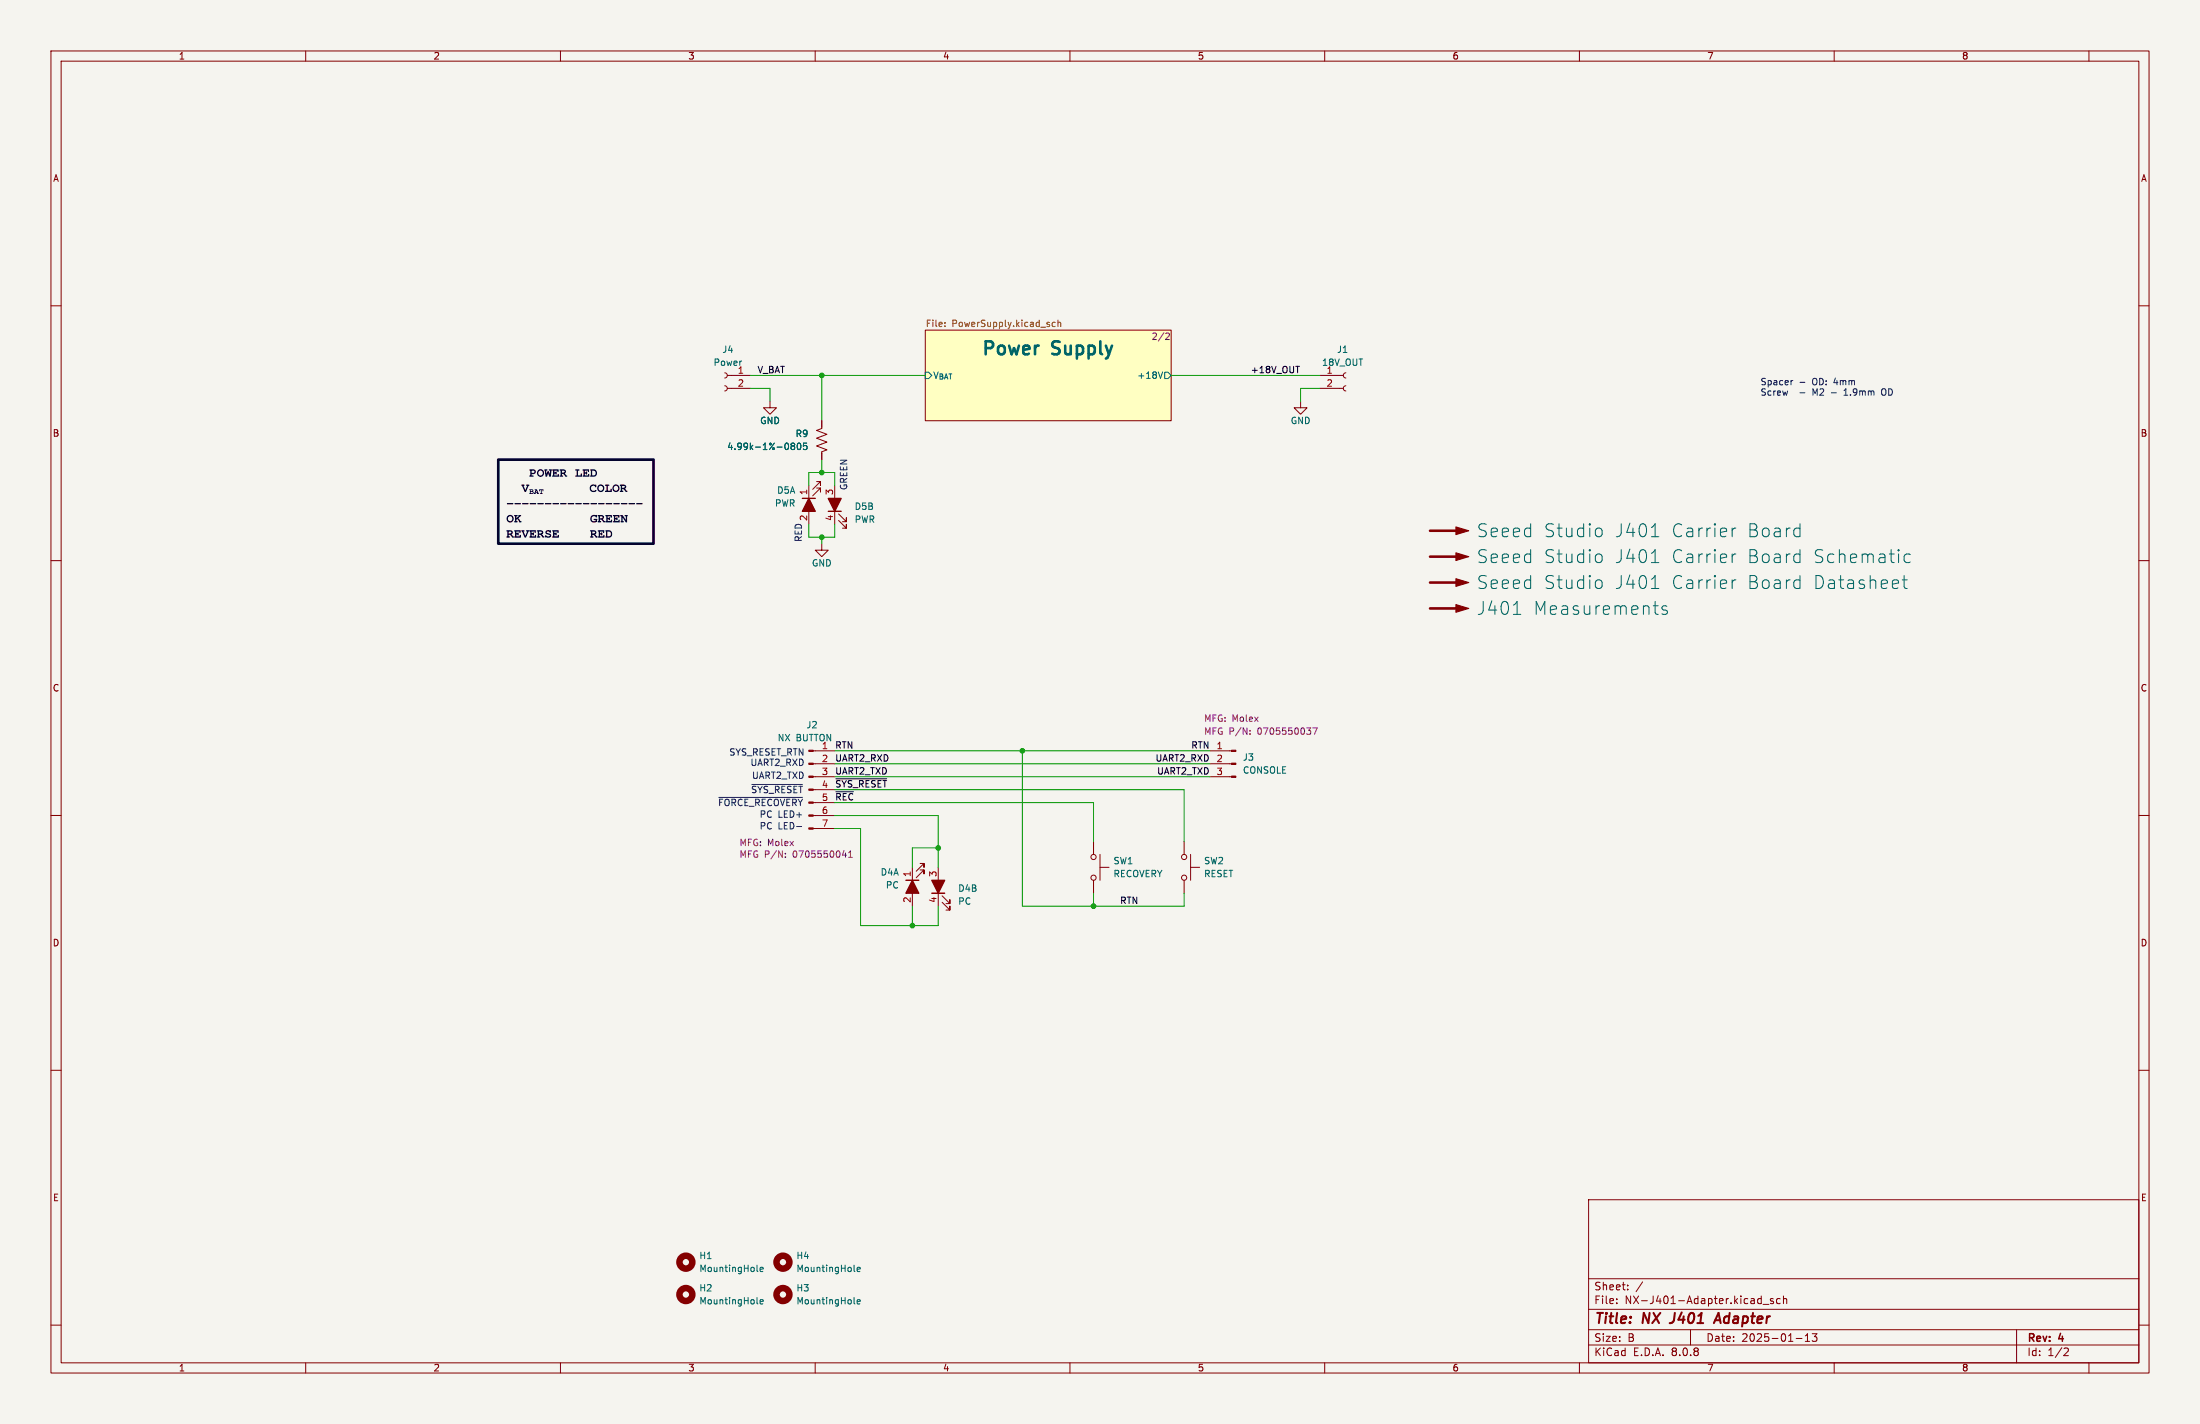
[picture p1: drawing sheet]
<svg xmlns="http://www.w3.org/2000/svg" width="432mm" height="279mm" viewBox="0 0 432 279" stroke-linecap="round" stroke-linejoin="round" font-family="sans-serif">
<path d="M0 0h431.8v279.4h-431.8z" fill="#f5f4ef" stroke="#f5f4ef" stroke-width=".2"/>
<g fill="none" stroke="#840000" stroke-width=".2">
<path d="M10 10h411.8v259.4h-411.8zM12 12h407.8v255.4h-407.8zM60 10v2M110 10v2M160 10v2M210 10v2M260 10v2M310 10v2M360 10v2M410 10v2M10 60h2M142.2 75.7l.4 .1 .1 .4-.1 .4-.4 .1"/>
<path d="M142.2 73.2l.4 .1 .1 .4-.1 .3-.4 .2M142.7 76.2h4.6M142.7 73.7h4.6M151.1 78.7v1.3h-1.2l1.2 1.3 1.3-1.3h-1.3M181.6 64.8h48.3v17.8h-48.3zM255.3 78.7v1.3h-1.3l1.3 1.3 1.2-1.3h-1.2M259.1 76.2h4.6M259.1 73.7h4.6M264.2 75.7l-.4 .1-.1 .4 .1 .4 .4 .1M264.2 73.2l-.4 .1-.1 .4 .1 .3 .4 .2M419.8 60h2M158.7 95.3v2.5"/>
<path d="M160.3 94.5h.7v.8v-.8l-1.5 1.5M160.3 95.8h.7v.7v-.7l-1.5 1.5M161.3 82.6v1.5l-1 .4 2 .7-2 .8 2 .7-2 .8 2 .8-1 .3v1.6M163.8 95.3v2.5M10 110h2M158.7 100.3v2.6M161.3 106.7v1.3h-1.3l1.3 1.2 1.3-1.2h-1.3M163.8 100.3v2.6M164.6 102.1l1.5 1.5v-.7v.7h-.7M164.6 100.8l1.5 1.6v-.8v.8h-.7M419.8 110h2M10 160h2"/>
<path d="M159.6 152.4h4.2M159.6 149.9h4.2M159.6 147.3h4.2M160 154.9h3.8M160 157.5h3.8M237.5 152.4h4.2M237.5 149.9h4.2M237.5 147.3h4.2M419.8 160h2M159.6 160h4.2M159.6 162.6h4.2M179.1 170.2v2.5"/>
<path d="M179.1 175.3v2.5M180.6 169.4h.8v.8v-.8l-1.6 1.5M180.6 170.7h.8v.8v-.8l-1.6 1.5M184.1 170.2v2.5M184.1 175.3v2.5M184.9 177l1.5 1.6v-.8v.8h-.7M184.9 175.8l1.5 1.5v-.8v.8h-.7M214.6 165.1v2.5M214.6 172.7v2.6M215.9 170.2h1.8M215.9 167.6v5.1M232.4 165.1v2.5"/>
<path d="M232.4 172.7v2.6M233.7 170.2h1.8M233.7 167.6v5.1M10 210h2M419.8 210h2M311.8 235.4h108v32h-108zM10 260h2M311.8 256.9h108M311.8 250.9h108M317.3 255.6v.2M317.3 254.9v.1M319.5 252.9v.2"/>
<path d="M319.5 252.2v.1M322.4 251.5l-1.3 1.9M345.3 254.8l.4 .1M345.7 254.3v1.5M345.7 255.7l-.4 .1M346 255.9h1.2M348 254.9l-.3-.1-.2 .2v.2l.5 .2v.3h-.5M349.4 254.9l-.4-.1-.3 .3 .1 .6h.6M350 254.9l.3-.1 .3 .1 .1 .9M350 254.3v1.5M419.8 260h2M60 267.4v2"/>
<path d="M110 267.4v2M160 267.4v2M210 267.4v2M260 267.4v2M310 267.4v2M311.8 263.9h108M311.8 260.9h108M331.8 260.9v3M352.5 262.6h1.2M354.3 263.2h.9M354.3 262.1l.5-.4v1.5M355.7 261.7h.9l-.5 .6 .4 .1v.6l-.2 .2-.6-.2"/>
<path d="M360 267.4v2M395.8 260.9v6.5M405.3 264.5l.5 .1 .2 .3-1 1.1h1M410 267.4v2"/>
<circle cx="214.6" cy="168.1" r=".51"/>
<circle cx="214.6" cy="172.2" r=".51"/>
<circle cx="232.4" cy="172.2" r=".51"/>
<circle cx="232.4" cy="168.1" r=".51"/>
</g>
<path d="M328.2 259.5l-.5 .1M336.4 259.6l.9-2 .4 2M336.6 259h1" fill="none" stroke="#840000" stroke-width=".4"/>
<path d="M181.6 64.8h48.3v17.8h-48.3z" fill="#ffffc2" stroke="#ffffc2" stroke-width=".2"/>
<g fill="none" stroke="#006464" stroke-width=".2">
<path d="M181.6 73h.6l.7 .7-.7 .6h-.6zM228.2 73l-.4 1.2M228.6 73h.6l.7 .7-.7 .6h-.6zM155.5 87.5l-.2-.3 .2-.3h.2l.3 .3-.3 .3M155.5 87.5l-.2 .2v.4l.2 .1 .4-.1 .1-.1v-.3l-.3-.2M155.5 87.5h.2M156.6 87.1l.2-.2a.68 .68 0 0 1 .4 .7 .68 .68 0 0 1-.4 .6l-.3-.5zM158.3 86.9h-.6v.6l.2-.1 .4 .1 .1 .2-.1 .4-.1 .1-.5-.1M314 103.6l.5 .5v.7l-.5 .5M314 108.7l.5 .5v.7l-.5 .5M314 113.8l.5 .5v.7l-.5 .5M324.1 105.3h1.5"/>
<path d="M324.1 115.5h1.5M324.1 110.4h1.5M324.5 118.9h1M327.2 119l-.6-.1-.4 .3 .1 .4 .9 .2 .1 .3-.1 .3-.3 .1-.7-.1M340 103.6v1.7M340 108.7v1.7M340 113.8v1.7M340.7 103.6a.65 .65 0 0 0-.7 .5M340.7 113.8a.65 .65 0 0 0-.7 .5M340.7 108.7a.65 .65 0 0 0-.7 .5M353 103.6l.3 .1M353 113.8l.3 .1"/>
<path d="M353 108.7l.3 .1M353.3 102.8v2.5M353.3 107.8v2.6M353.3 112.9v2.6M353.3 105.2l-.3 .1M353.3 115.3l-.3 .2M353.3 110.3l-.3 .1M373.4 113.8h.9M373.7 112.9v2.2l.1 .2 .5 .2M374.9 108.8l-.7-.1-.5 .5v.7l.3 .4 .2 .1 .7-.1M297 120.5h1.5M325.2 120.5h.3"/>
<path d="M148.6 249.3l.2 .2M148.6 255.7l.2 .1M149.2 255.4l.6-.1-.1-.2-.3-.1-.2 .2v.6h.5M149.2 249.1l.6-.1-.1-.3h-.3l-.2 .1v.6h.5M167.6 255.7l.2 .1M167.6 249.3l.2 .2M168.2 255.4l.6-.1v-.2l-.4-.1-.2 .2 .1 .6h.5M168.2 249.1l.6-.1v-.3h-.4l-.2 .1 .1 .6h.5"/>
</g>
<path d="M185.5 64v.1M185.5 63.3v.1M207.1 63.3l-.4-.1-.2 .3 .1 .5h.5M207.7 63.4l.4-.1 .1 .8M207.7 62.8v1.3" fill="none" stroke="#725600" stroke-width=".2"/>
<path d="M228.9 65.4l.4-.1 .2 .4-.8 .9h.8M245.3 144v.1M245.3 143.3v.1M257.7 142.8h.8l-.5 1.3M154.2 168.1v.1M154.2 167.4v.2M165.3 167.8h.8M165.9 167.4v.8M166.6 168.2h.7M166.6 167.3l.3-.4v1.3" fill="none" stroke="#840084" stroke-width=".2"/>
<g fill="#840000" stroke="#840000" stroke-width=".2">
<path d="M158.7 162.4h.9v.3h-.9z"/>
<path d="M158.7 159.9h.9v.2h-.9z"/>
<path d="M158.7 152.3h.9v.2h-.9z"/>
<path d="M158.7 149.7h.9v.3h-.9z"/>
<path d="M158.7 147.2h.9v.2h-.9z"/>
<path d="M241.7 152.3h.9v.2h-.9z"/>
<path d="M241.7 149.7h.9v.3h-.9z"/>
<path d="M241.7 147.2h.9v.2h-.9z"/>
<path d="M285.7 103.4l2.6 .7-2.6 .8z"/>
<path d="M285.7 113.5l2.6 .8-2.6 .8z"/>
<path d="M285.7 118.6l2.6 .8-2.6 .7z"/>
<path d="M285.7 108.5l2.6 .7-2.6 .8z"/>
</g>
<path d="M157.5 97.8h2.5M162.6 100.3h2.5M177.8 172.7h2.5M182.9 175.3h2.5" fill="none" stroke="#f00" stroke-width=".2"/>
<path d="M157.5 97.8h2.5M162.6 100.3h2.5M177.8 172.7h2.5M182.9 175.3h2.5" fill="none" stroke="#840000" stroke-width=".25"/>
<g fill="#840000" stroke="#840000" stroke-width=".25">
<path d="M158.7 97.8l1.3 2.5h-2.5z"/>
<path d="M182.9 172.7h2.5l-1.3 2.6z"/>
<path d="M179.1 172.7l1.2 2.6h-2.5z"/>
<path d="M162.6 97.8h2.5l-1.3 2.5z"/>
</g>
<g fill="none" stroke="#840000" stroke-width="1.3">
<circle cx="134.6" cy="254" r="1.27"/>
<circle cx="134.6" cy="247.6" r="1.27"/>
<circle cx="153.7" cy="254" r="1.27"/>
<circle cx="153.7" cy="247.6" r="1.27"/>
</g>
<path d="M280.7 104.1h6.3M280.7 114.3h6.3M280.7 119.4h6.3M280.7 109.2h6.3" fill="none" stroke="#840000" stroke-width=".51"/>
<path d="M254.3 71.9h.7M164.1 155.3h3.4M164.1 152.8h9.9" fill="none" stroke="#0f0f0f" stroke-width=".2"/>
<path d="M351.9 74.7h-.3M353.3 75h.9M361.9 77.6h.8M362.2 76.5l-.3 .1M369.9 76.3a.43 .43 0 0 0-.6 .4v.4a.43 .43 0 0 0 .6 .5M141.1 156.5h16.4M147.5 153.9h10M156.4 162.2h.9" fill="none" stroke="#0000c2" stroke-width=".2"/>
<path d="M97.8 90.2h30.5v16.5h-30.5z" fill="none" stroke="#000" stroke-width=".51"/>
<g fill="#000">
<path d="M99.5 98.8l1.1-.1 .2 .1-.2 .2h-1zM101 98.8l1.1-.1 .2 .1-.2 .2h-1zM102.3 95.1h.6l.1 .2h-.2l.3 .9 .4-.9-.2-.2h.6l-.7 1.4h-.2zM102.5 98.8l1.1-.1 .2 .1-.2 .2h-1zM103.9 96h.5a.24 .24 0 0 1 .3 .1 .24 .24 0 0 1-.1 .3 .26 .26 0 0 1 .2 .3 .26 .26 0 0 1-.4 .2l-.5-.1 .7-.1-.4-.2v.3h-.2v-.4l.5-.1-.3-.1v.2h-.2zM104 98.8l1.1-.1 .1 .1-.1 .2h-1zM104.9 96h.5l.4 .9h-.4l.1-.2h-.4l.1 .2h-.4l.2-.4h.4l-.1-.3-.1 .3h-.2l.1-.3zM105.8 96h.9l-.1 .4-.1-.2h-.2v.6l.2 .1h-.5v-.1h.2v-.6h-.2l-.1 .2zM105.5 98.8l1.1-.1 .1 .1-.1 .2h-1zM106.9 98.8l1.2-.1 .1 .1-.1 .2h-1zM108.4 98.8l1.2-.1 .1 .1-.1 .2h-1zM109.9 98.8l1.1-.1 .2 .1-.2 .2h-.9z"/>
<path d="M111.4 98.8l1.1-.1 .2 .1-.2 .2h-.9zM112.9 98.8l1.1-.1 .2 .1-.2 .2h-.9zM114.4 98.8l1.1-.1 .2 .1-.2 .2h-.9zM115.9 98.8l1.1-.1 .2 .1-.2 .2h-.9zM117.4 98.8l1.1-.1 .2 .1-.2 .2h-.9zM118.9 98.8l1.1-.1 .2 .1-.2 .2h-1zM120.4 98.8l1.1-.1 .2 .1-.2 .2h-1zM121.9 98.8l1.1-.1 .1 .1-.1 .2h-1zM123.4 98.8l1.1-.1 .1 .1-.1 .2h-1zM124.9 98.8l1.1-.1 .1 .1-.1 .2h-1z"/>
</g>
<g fill="none" stroke="#009600" stroke-width=".2">
<path d="M147.3 73.7h34.3M147.3 76.2h3.8v2.5M161.3 73.7v8.9M229.9 73.7h29.2M259.1 76.2h-3.8v2.5M158.7 95.3v-2.6h5.1v2.6M161.3 90.2v2.5M158.7 102.9v2.5h5.1v-2.5M161.3 105.4v1.3M163.8 147.3h73.7M163.8 152.4h73.7M163.8 149.9h73.7"/>
<path d="M163.8 154.9h68.6v10.2M163.8 157.5h50.8v7.6M200.7 147.3v30.5h31.7v-2.5M163.8 160h20.3v10.2M163.8 162.6h5.1v19h15.2v-3.8M179.1 177.8v3.8M184.1 166.4h-5v3.8M214.6 175.3v2.5"/>
</g>
<g fill="#009600" stroke="#009600" stroke-width=".2">
<circle cx="161.3" cy="73.7" r=".46"/>
<circle cx="161.3" cy="105.4" r=".46"/>
<circle cx="161.3" cy="92.7" r=".46"/>
<circle cx="184.1" cy="166.4" r=".46"/>
<circle cx="200.7" cy="147.3" r=".46"/>
<circle cx="214.6" cy="177.8" r=".46"/>
<circle cx="179.1" cy="181.6" r=".46"/>
</g>
<g font-size="3.5" fill="#006464">
<text x="192.4" y="69.8">Power</text>
<text x="206.6" y="69.8">Supply</text>
<text x="289.8" y="105.6">Seeed</text>
<text x="302.9" y="105.6">Studio</text>
<text x="316.8" y="105.6">J401</text>
<text x="327.9" y="105.6">Carrier</text>
<text x="342.7" y="105.6">Board</text>
<text x="289.8" y="110.7">Seeed</text>
<text x="302.9" y="110.7">Studio</text>
<text x="316.8" y="110.7">J401</text>
<text x="327.9" y="110.7">Carrier</text>
<text x="342.7" y="110.7">Board</text>
<text x="355.6" y="110.7">Schematic</text>
<text x="289.8" y="115.8">Seeed</text>
<text x="302.9" y="115.8">Studio</text>
<text x="316.8" y="115.8">J401</text>
<text x="327.9" y="115.8">Carrier</text>
<text x="342.7" y="115.8">Board</text>
<text x="355.6" y="115.8">Datasheet</text>
<text x="289.8" y="120.9">J401</text>
<text x="300.9" y="120.9">Measurements</text>
</g>
<g font-size="2.8" fill="#840000">
<text x="312.8" y="260.3">Title:</text>
<text x="322.5" y="260.3">NX</text>
<text x="328.8" y="260.3">J401</text>
<text x="338.3" y="260.3">Adapter</text>
</g>
<g font-size="2.5">
<text x="103.9" y="94.3">POWERLED</text>
<text x="115.7" y="97.2">COLOR</text>
<text x="99.4" y="103.2">OK</text>
<text x="99.4" y="106.2">REVERSE</text>
<text x="115.8" y="103.2">GREEN</text>
<text x="115.8" y="106.2">RED</text>
</g>
<g font-size="2.1" fill="#840000">
<text x="312.8" y="256.1">File:</text>
<text x="312.8" y="253.4">Sheet:</text>
<text x="318.9" y="256.1">NX-J401-Adapter.kicad_sch</text>
<text x="312.8" y="263.5">Size:</text>
<text x="319.5" y="263.5">B</text>
<text x="334.8" y="263.5">Date:</text>
<text x="341.8" y="263.5">2025-01-13</text>
<text x="397.8" y="263.7">Rev:</text>
<text x="404.2" y="263.7">4</text>
<text x="312.8" y="266.3">KiCad</text>
<text x="320.5" y="266.3">E.D.A.</text>
<text x="328.1" y="266.3">8.0.8</text>
<text x="397.8" y="266.3">Id:</text>
<text x="401.9" y="266.3">1/2</text>
</g>
<g font-size="1.8" fill="#840000">
<text x="35" y="11.9">1</text>
<text x="85" y="11.9">2</text>
<text x="135" y="11.9">3</text>
<text x="185" y="11.9">4</text>
<text x="235" y="11.9">5</text>
<text x="285" y="11.9">6</text>
<text x="335" y="11.9">7</text>
<text x="385" y="11.9">8</text>
<text x="10.3" y="35.9">A</text>
<text x="420.1" y="35.9">A</text>
<text x="10.3" y="85.9">B</text>
<text x="420.1" y="85.9">B</text>
<text x="10.3" y="135.9">C</text>
<text x="420.1" y="135.9">C</text>
<text x="10.3" y="185.9">D</text>
<text x="420.1" y="185.9">D</text>
<text x="10.3" y="235.9">E</text>
<text x="420.1" y="235.9">E</text>
<text x="35" y="269.3">1</text>
<text x="85" y="269.3">2</text>
<text x="135" y="269.3">3</text>
<text x="185" y="269.3">4</text>
<text x="235" y="269.3">5</text>
<text x="285" y="269.3">6</text>
<text x="335" y="269.3">7</text>
<text x="385" y="269.3">8</text>
</g>
<g font-size="1.8" fill="#725600">
<text x="181.6" y="64.4">File:</text>
<text x="186.8" y="64.4">PowerSupply.kicad_sch</text>
</g>
<g font-size="1.8" fill="#006464">
<text x="140" y="72">Power</text>
<text x="141.7" y="69.4">J4</text>
<text x="259.4" y="72">18V_OUT</text>
<text x="262.3" y="69.4">J1</text>
<text x="144.7" y="73.4">1</text>
<text x="183.1" y="74.5">V_{BAT}</text>
<text x="223.1" y="74.5">+18V</text>
<text x="260.3" y="73.4">1</text>
<text x="149.1" y="83.4">GND</text>
<text x="253.2" y="83.4">GND</text>
<text x="142.6" y="88.5">4.99k-1%-0805</text>
<text x="156.1" y="86">R9</text>
<text x="152" y="99.6">PWR</text>
<text x="152.4" y="97.1">D5A</text>
<text x="167.6" y="100.2">D5B</text>
<text x="167.6" y="102.8">PWR</text>
<text x="159.3" y="111.4">GND</text>
<text x="158.2" y="143.1">J2</text>
<text x="152.5" y="145.6">NX</text>
<text x="156.2" y="145.6">BUTTON</text>
<text x="161.2" y="147.1">1</text>
<text x="243.8" y="149.5">J3</text>
<text x="243.8" y="152">CONSOLE</text>
<text x="172.7" y="172">D4A</text>
<text x="218.4" y="172.3">RECOVERY</text>
<text x="218.4" y="169.8">SW1</text>
<text x="236.2" y="172.3">RESET</text>
<text x="236.2" y="169.8">SW2</text>
<text x="173.8" y="174.5">PC</text>
<text x="188" y="175.2">D4B</text>
<text x="188" y="177.7">PC</text>
<text x="137.2" y="247.2">H1</text>
<text x="137.2" y="249.8">MountingHole</text>
<text x="156.2" y="247.2">H4</text>
<text x="156.2" y="249.8">MountingHole</text>
<text x="137.2" y="253.6">H2</text>
<text x="137.2" y="256.1">MountingHole</text>
<text x="156.2" y="253.6">H3</text>
<text x="156.2" y="256.1">MountingHole</text>
</g>
<g font-size="1.8" fill="#840084">
<text x="225.9" y="66.9">2/2</text>
<text x="236.2" y="141.8">MFG: Molex</text>
<text x="236.2" y="144.4">MFG P/N:</text>
<text x="246.9" y="144.4">0705550037</text>
<text x="145" y="166.2">MFG: Molex</text>
<text x="145" y="168.5">MFG P/N:</text>
<text x="155.7" y="168.5">0705550041</text>
</g>
<g font-size="1.8" fill="#a90000">
<text x="144.7" y="75.9">2</text>
<text x="260.3" y="75.9">2</text>
<text x="158.5" y="97.2" transform="rotate(-90 158.5 97.2)">1</text>
<text x="163.6" y="97.2" transform="rotate(-90 163.6 97.2)">3</text>
<text x="158.5" y="102.3" transform="rotate(-90 158.5 102.3)">2</text>
<text x="163.6" y="102.3" transform="rotate(-90 163.6 102.3)">4</text>
<text x="161.2" y="149.6">2</text>
<text x="238.7" y="147.1">1</text>
<text x="238.7" y="149.6">2</text>
<text x="161.2" y="152.1">3</text>
<text x="161.2" y="154.7">4</text>
<text x="238.7" y="152.1">3</text>
<text x="161.2" y="157.2">5</text>
<text x="161.2" y="159.8">6</text>
<text x="161.2" y="162.3">7</text>
<text x="178.8" y="172.2" transform="rotate(-90 178.8 172.2)">1</text>
<text x="183.9" y="172.2" transform="rotate(-90 183.9 172.2)">3</text>
<text x="178.8" y="177.2" transform="rotate(-90 178.8 177.2)">2</text>
<text x="183.9" y="177.2" transform="rotate(-90 183.9 177.2)">4</text>
</g>
<g font-size="1.8" fill="#0f0f0f">
<text x="148.6" y="73.3">V_BAT</text>
<text x="245.4" y="73.3">+18V_OUT</text>
<text x="163.8" y="149.5">UART2_RXD</text>
<text x="163.8" y="147">RTN</text>
<text x="226.7" y="149.5">UART2_RXD</text>
<text x="233.7" y="147">RTN</text>
<text x="163.8" y="152.1">UART2_TXD</text>
<text x="163.8" y="154.6">~{SYS_RESET}</text>
<text x="227" y="152.1">UART2_TXD</text>
<text x="163.8" y="157.1">~{REC}</text>
<text x="219.7" y="177.5">RTN</text>
</g>
<g font-size="1.8" fill="#0000c2">
<text x="345.4" y="75.7">Spacer</text>
<text x="345.4" y="77.7">Screw</text>
<text x="353.3" y="77.7">-</text>
<text x="355.8" y="75.7">OD: 4mm</text>
<text x="356" y="77.7">M2</text>
<text x="359.9" y="77.7">-</text>
<text x="362.6" y="77.7">1.9mm</text>
<text x="370.2" y="77.7">OD</text>
<text x="166.4" y="96.3" transform="rotate(-90 166.4 96.3)">GREEN</text>
<text x="157.5" y="106.4" transform="rotate(-90 157.5 106.4)">RED</text>
<text x="143" y="148.3">SYS_RESET_RTN</text>
<text x="147.2" y="150.4">UART2_RXD</text>
<text x="147.3" y="155.7">~{SYS_RESET}</text>
<text x="147.5" y="152.9">UART2_TXD</text>
<text x="140.8" y="158.2">~{FORCE_RECOVERY}</text>
<text x="149" y="160.5">PC</text>
<text x="152.7" y="160.5">LED+</text>
<text x="149" y="162.8">PC</text>
<text x="152.7" y="162.8">LED-</text>
</g>
</svg>
